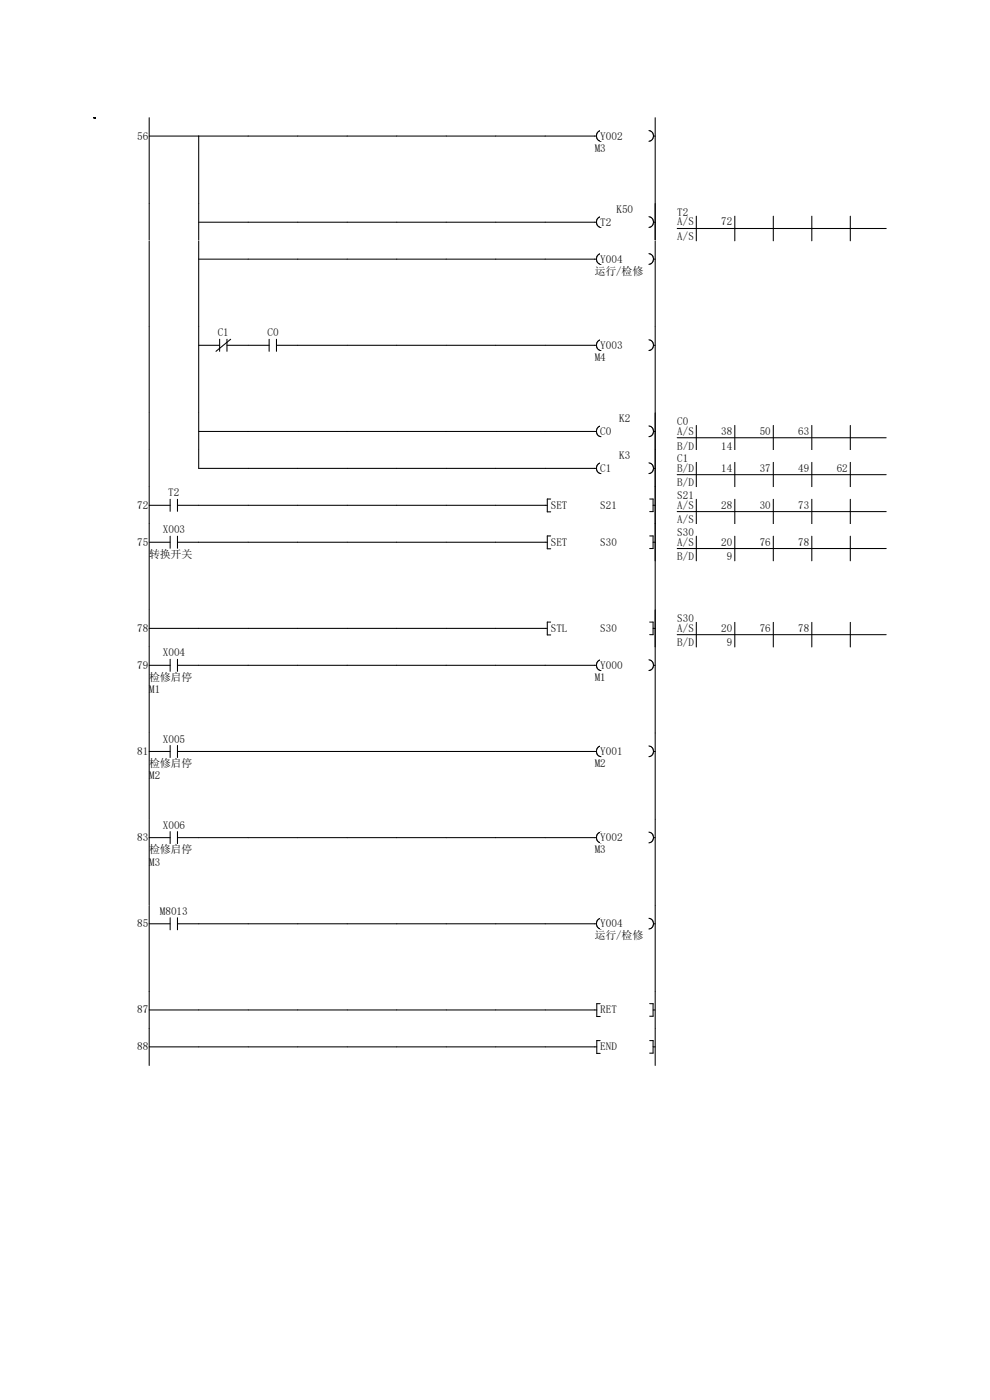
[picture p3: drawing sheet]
<svg xmlns="http://www.w3.org/2000/svg" width="210mm" height="297mm" viewBox="0 0 210 297" stroke-linecap="round" stroke-linejoin="round" font-family="sans-serif">
<path d="M31.6 28.9h94.9M31.6 25v18.3M42.2 28.9v14.4M127.5 27.7a1.16 1.16 0 0 0-1 1.1 1.16 1.16 0 0 0 1 1.2" fill="none" stroke="#070000" stroke-width=".22"/>
<path d="M127.3 27.6h4.8v2.3h-4.8z" fill="#fff"/>
<path d="M137.7 27.7a1.15 1.15 0 0 1 1 1.1 1.15 1.15 0 0 1-1 1.2M138.6 28.9h.4" fill="none" stroke="#070000" stroke-width=".22"/>
<path d="M126.2 30.2h2.4v2.3h-2.4z" fill="#fff"/>
<path d="M139 25v18.3" fill="none" stroke="#070000" stroke-width=".22"/>
<path d="M20 43.3h168v7.8h-168z" fill-rule="evenodd" fill="#fff"/>
<path d="M31.6 43.3v7.8M42.2 47.1h84.3M42.2 43.3v7.8M127.5 46a1.16 1.16 0 0 0-1 1.1 1.16 1.16 0 0 0 1 1.2" fill="none" stroke="#070000" stroke-width=".22"/>
<g fill="#fff">
<path d="M130.8 43.3h3.5v2.3h-3.5z"/>
<path d="M127.3 45.8h2.4v2.4h-2.4z"/>
</g>
<path d="M137.7 46a1.15 1.15 0 0 1 1 1.1 1.15 1.15 0 0 1-1 1.2M138.6 47.1h.4M139 43.3v7.8M143.7 48.5h44.3M147.7 45.9v5.2M155.9 45.9v5.2M164 45.9v5.2M172.2 45.9v5.2M180.4 45.9v5.2" fill="none" stroke="#070000" stroke-width=".22"/>
<g fill="#fff">
<path d="M143.7 43.8h2.4v2.3h-2.4z"/>
<path d="M143.7 45.8h3.6v2.4h-3.6z"/>
<path d="M143.7 49h3.6v2.3h-3.6z"/>
<path d="M148.3 45.8h7.1v2.4h-7.1z"/>
</g>
<path d="M139 43.3v7.8" fill="none" stroke="#070000" stroke-width=".22"/>
<path d="M20 51.1h106.2v18.3h-106.2z" fill-rule="evenodd" fill="#fff"/>
<path d="M126.2 51.1h12.8v18.3h-12.8z" fill="#fff"/>
<path d="M31.6 51.1v18.3M42.2 55h84.3M42.2 51.1v18.3M127.5 53.8a1.16 1.16 0 0 0-1 1.1 1.16 1.16 0 0 0 1 1.2" fill="none" stroke="#070000" stroke-width=".22"/>
<path d="M127.3 53.7h4.8v2.3h-4.8z" fill="#fff"/>
<path d="M137.7 53.8a1.15 1.15 0 0 1 1 1.1 1.15 1.15 0 0 1-1 1.2M138.6 55h.4" fill="none" stroke="#070000" stroke-width=".22"/>
<path d="M126.2 56.3h10.3v2.3h-10.3z" fill="#fff"/>
<path d="M139 51.1v18.3" fill="none" stroke="#070000" stroke-width=".22"/>
<path d="M20 69.4h106.2v18.3h-106.2z" fill-rule="evenodd" fill="#fff"/>
<path d="M126.2 69.4h12.8v18.3h-12.8z" fill="#fff"/>
<path d="M31.6 69.4v18.2" fill="none" stroke="#070000" stroke-width=".22"/>
<path d="M46.2 69.4h2.4v2.3h-2.4z" fill="#fff"/>
<path d="M42.2 73.3h4.4M42.2 69.4v18.2M46.6 72v2.5M48.1 73.3h4.5M48.1 72v2.5M48.9 72l-3.1 2.5" fill="none" stroke="#070000" stroke-width=".22"/>
<path d="M56.7 69.4h2.4v2.3h-2.4z" fill="#fff"/>
<path d="M52.6 73.3h4.5M57.1 72v2.5M58.7 73.3h67.8M58.7 72v2.5M127.5 72.1a1.16 1.16 0 0 0-1 1.1 1.16 1.16 0 0 0 1 1.2" fill="none" stroke="#070000" stroke-width=".22"/>
<path d="M127.3 72h4.8v2.3h-4.8z" fill="#fff"/>
<path d="M137.7 72.1a1.15 1.15 0 0 1 1 1.1 1.15 1.15 0 0 1-1 1.2M138.6 73.3h.4" fill="none" stroke="#070000" stroke-width=".22"/>
<path d="M126.2 74.6h2.4v2.3h-2.4z" fill="#fff"/>
<path d="M139 69.4v18.2" fill="none" stroke="#070000" stroke-width=".22"/>
<path d="M20 87.7h168v7.8h-168z" fill-rule="evenodd" fill="#fff"/>
<path d="M31.6 87.6v7.9M42.2 91.5h84.3M42.2 87.6v7.9M127.5 90.4a1.16 1.16 0 0 0-1 1.1 1.16 1.16 0 0 0 1 1.1" fill="none" stroke="#070000" stroke-width=".22"/>
<g fill="#fff">
<path d="M131.4 87.6h2.3v2.4h-2.3z"/>
<path d="M127.3 90.3h2.4v2.3h-2.4z"/>
</g>
<path d="M137.7 90.4a1.15 1.15 0 0 1 1 1.1 1.15 1.15 0 0 1-1 1.1M138.6 91.5h.4M139 87.6v7.9M143.7 92.9h44.3M147.7 90.3v5.2M155.9 90.3v5.2M164 90.3v5.2M172.2 90.3v5.2M180.4 90.3v5.2" fill="none" stroke="#070000" stroke-width=".22"/>
<g fill="#fff">
<path d="M143.7 88.2h2.4v2.4h-2.4z"/>
<path d="M143.7 90.3h3.6v2.3h-3.6z"/>
<path d="M143.7 93.4h3.6v2.3h-3.6z"/>
<path d="M148.3 90.3h7.1v2.3h-7.1z"/>
<path d="M156.4 90.3h7.2v2.3h-7.2z"/>
<path d="M164.6 90.3h7.1v2.3h-7.1z"/>
<path d="M148.3 93.4h7.1v2.3h-7.1z"/>
</g>
<path d="M139 87.6v7.9" fill="none" stroke="#070000" stroke-width=".22"/>
<path d="M20 95.5h168v7.8h-168z" fill-rule="evenodd" fill="#fff"/>
<path d="M31.6 95.5v7.8M42.2 95.5v3.9h84.3M127.5 98.2a1.15 1.15 0 0 0-1 1.1 1.15 1.15 0 0 0 1 1.2" fill="none" stroke="#070000" stroke-width=".22"/>
<g fill="#fff">
<path d="M131.4 95.5h2.3v2.3h-2.3z"/>
<path d="M127.3 98.1h2.4v2.3h-2.4z"/>
</g>
<path d="M137.7 98.2a1.15 1.15 0 0 1 1 1.1 1.15 1.15 0 0 1-1 1.2M138.6 99.4h.4M139 95.5v7.8M147.7 98.1v5.2M155.9 98.1v5.2M164 98.1v5.2M172.2 98.1v5.2M180.4 98.1v5.2M143.7 100.7h44.3" fill="none" stroke="#070000" stroke-width=".22"/>
<g fill="#fff">
<path d="M143.7 96.1h2.4v2.3h-2.4z"/>
<path d="M143.7 98.1h3.6v2.3h-3.6z"/>
<path d="M143.7 101.2h3.6v2.3h-3.6z"/>
<path d="M148.3 98.1h7.1v2.3h-7.1z"/>
<path d="M156.4 98.1h7.2v2.3h-7.2z"/>
<path d="M164.6 98.1h7.1v2.3h-7.1z"/>
<path d="M172.8 98.1h7.1v2.3h-7.1z"/>
</g>
<path d="M139 95.5v7.8" fill="none" stroke="#070000" stroke-width=".22"/>
<g fill="#fff">
<path d="M20 103.3h119v7.9h-119z" fill-rule="evenodd"/>
<path d="M139 103.3h49v7.9h-49zM29.1 105.9h2.4v2.3h-2.4z" fill-rule="evenodd"/>
</g>
<path d="M35.7 103.3h2.4v2.3h-2.4z" fill="#fff"/>
<path d="M31.6 107.2h4.5M31.6 103.3v7.8M36.1 105.9v2.6M37.7 107.2h78.4M37.7 105.9v2.6M116.8 105.9h-.7v2.7h.7" fill="none" stroke="#070000" stroke-width=".22"/>
<g fill="#fff">
<path d="M116.8 105.9h3.6v2.3h-3.6z"/>
<path d="M127.3 105.9h3.6v2.3h-3.6z"/>
</g>
<path d="M137.8 105.9h.7v2.6h-.7M138.5 107.2h.5M139 103.3v7.8M143.7 108.5h44.3M147.7 105.9v5.2M155.9 105.9v5.2M164 105.9v5.2M172.2 105.9v5.2M180.4 105.9v5.2" fill="none" stroke="#070000" stroke-width=".22"/>
<g fill="#fff">
<path d="M143.7 103.9h3.6v2.3h-3.6z"/>
<path d="M143.7 105.9h3.6v2.3h-3.6z"/>
<path d="M143.7 109.1h3.6v2.3h-3.6z"/>
<path d="M148.3 105.9h7.1v2.3h-7.1z"/>
<path d="M156.4 105.9h7.2v2.3h-7.2z"/>
<path d="M164.6 105.9h7.1v2.3h-7.1z"/>
</g>
<path d="M139 103.3v7.8" fill="none" stroke="#070000" stroke-width=".22"/>
<g fill="#fff">
<path d="M20 111.2h119v18.3h-119z" fill-rule="evenodd"/>
<path d="M139 111.2h49v7.8h-49zM29.1 113.7h2.4v2.4h-2.4z" fill-rule="evenodd"/>
</g>
<path d="M34.5 111.2h4.8v2.3h-4.8z" fill="#fff"/>
<path d="M31.6 115h4.5M36.1 113.8v2.5M37.7 115h4.5M37.7 113.8v2.5" fill="none" stroke="#070000" stroke-width=".22"/>
<path d="M31.7 116.4h9.2v2.3h-9.2z" fill="#fff"/>
<path d="M31.6 111.1v18.3M42.2 115h73.9M116.8 113.7h-.7v2.7h.7" fill="none" stroke="#070000" stroke-width=".22"/>
<g fill="#fff">
<path d="M116.8 113.7h3.6v2.4h-3.6z"/>
<path d="M127.3 113.7h3.6v2.4h-3.6z"/>
</g>
<path d="M137.8 113.7h.7v2.7h-.7M138.5 115h.5M139 111.1v18.3M143.7 116.4h44.3M147.7 113.8v5.2M155.9 113.8v5.2M164 113.8v5.2M172.2 113.8v5.2M180.4 113.8v5.2" fill="none" stroke="#070000" stroke-width=".22"/>
<g fill="#fff">
<path d="M143.7 111.7h3.6v2.3h-3.6z"/>
<path d="M143.7 113.7h3.6v2.4h-3.6z"/>
<path d="M143.7 116.9h3.6v2.3h-3.6z"/>
<path d="M148.3 113.7h7.1v2.4h-7.1z"/>
<path d="M156.4 113.7h7.2v2.4h-7.2z"/>
<path d="M164.6 113.7h7.1v2.4h-7.1z"/>
<path d="M148.3 116.9h7.1v2.3h-7.1z"/>
</g>
<path d="M139 111.1v7.9" fill="none" stroke="#070000" stroke-width=".22"/>
<g fill="#fff">
<path d="M20 129.5h119v7.8h-119z" fill-rule="evenodd"/>
<path d="M139 129.5h49v7.8h-49zM29.1 132h2.4v2.4h-2.4z" fill-rule="evenodd"/>
</g>
<path d="M31.6 133.3h84.5M31.6 129.4v7.9M116.8 132h-.7v2.7h.7" fill="none" stroke="#070000" stroke-width=".22"/>
<g fill="#fff">
<path d="M116.8 132h3.6v2.4h-3.6z"/>
<path d="M127.3 132h3.6v2.4h-3.6z"/>
</g>
<path d="M137.8 132h.7v2.6h-.7M138.5 133.3h.5M139 129.4v7.9M143.7 134.6h44.3M147.7 132v5.3M155.9 132v5.3M164 132v5.3M172.2 132v5.3M180.4 132v5.3" fill="none" stroke="#070000" stroke-width=".22"/>
<g fill="#fff">
<path d="M143.7 130h3.6v2.3h-3.6z"/>
<path d="M143.7 132h3.6v2.4h-3.6z"/>
<path d="M143.7 135.1h3.6v2.4h-3.6z"/>
<path d="M148.3 132h7.1v2.4h-7.1z"/>
<path d="M156.4 132h7.2v2.4h-7.2z"/>
<path d="M164.6 132h7.1v2.4h-7.1z"/>
<path d="M148.3 135.1h7.1v2.4h-7.1z"/>
</g>
<path d="M139 129.4v7.9" fill="none" stroke="#070000" stroke-width=".22"/>
<g fill="#fff">
<path d="M20 137.3h106.2v18.3h-106.2z" fill-rule="evenodd"/>
<path d="M126.2 137.3h12.8v18.3h-12.8zM29.1 139.9h2.4v2.3h-2.4z" fill-rule="evenodd"/>
</g>
<path d="M34.5 137.2h4.8v2.4h-4.8z" fill="#fff"/>
<path d="M36.1 139.9v2.5M37.7 139.9v2.5M31.6 141.1h4.5M37.7 141.1h4.5" fill="none" stroke="#070000" stroke-width=".22"/>
<g fill="#fff">
<path d="M31.7 142.5h9.2v2.3h-9.2z"/>
<path d="M31.7 145.1h2.4v2.3h-2.4z"/>
</g>
<path d="M31.6 137.3v18.2M127.5 140a1.16 1.16 0 0 0-1 1.1 1.16 1.16 0 0 0 1 1.2M42.2 141.1h84.3" fill="none" stroke="#070000" stroke-width=".22"/>
<path d="M127.3 139.9h4.8v2.3h-4.8z" fill="#fff"/>
<path d="M137.7 140a1.15 1.15 0 0 1 1 1.1 1.15 1.15 0 0 1-1 1.2M138.6 141.1h.4" fill="none" stroke="#070000" stroke-width=".22"/>
<path d="M126.2 142.5h2.4v2.3h-2.4z" fill="#fff"/>
<path d="M139 137.3v18.2" fill="none" stroke="#070000" stroke-width=".22"/>
<g fill="#fff">
<path d="M20 155.6h106.2v18.2h-106.2z" fill-rule="evenodd"/>
<path d="M126.2 155.6h12.8v18.2h-12.8zM29.1 158.2h2.4v2.3h-2.4z" fill-rule="evenodd"/>
</g>
<path d="M34.5 155.5h4.8v2.4h-4.8z" fill="#fff"/>
<path d="M31.6 159.4h4.5M36.1 158.1v2.6M37.7 159.4h4.5M37.7 158.1v2.6" fill="none" stroke="#070000" stroke-width=".22"/>
<g fill="#fff">
<path d="M31.7 160.7h9.2v2.4h-9.2z"/>
<path d="M31.7 163.4h2.4v2.3h-2.4z"/>
</g>
<path d="M31.6 155.5v18.3M42.2 159.4h84.3M127.5 158.3a1.15 1.15 0 0 0-1 1.1 1.15 1.15 0 0 0 1 1.1" fill="none" stroke="#070000" stroke-width=".22"/>
<path d="M127.3 158.2h4.8v2.3h-4.8z" fill="#fff"/>
<path d="M137.7 158.3a1.15 1.15 0 0 1 1 1.1 1.15 1.15 0 0 1-1 1.1M138.6 159.4h.4" fill="none" stroke="#070000" stroke-width=".22"/>
<path d="M126.2 160.7h2.4v2.4h-2.4z" fill="#fff"/>
<path d="M139 155.5v18.3" fill="none" stroke="#070000" stroke-width=".22"/>
<g fill="#fff">
<path d="M20 173.8h106.2v18.3h-106.2z" fill-rule="evenodd"/>
<path d="M126.2 173.8h12.8v18.3h-12.8zM29.1 176.4h2.4v2.4h-2.4z" fill-rule="evenodd"/>
</g>
<path d="M34.5 173.8h4.8v2.3h-4.8z" fill="#fff"/>
<path d="M31.6 177.7h4.5M36.1 176.4v2.6M37.7 177.7h4.5M37.7 176.4v2.6" fill="none" stroke="#070000" stroke-width=".22"/>
<g fill="#fff">
<path d="M31.7 179h9.2v2.4h-9.2z"/>
<path d="M31.7 181.7h2.4v2.3h-2.4z"/>
</g>
<path d="M31.6 173.8v18.3M42.2 177.7h84.3M127.5 176.5a1.16 1.16 0 0 0-1 1.2 1.16 1.16 0 0 0 1 1.1" fill="none" stroke="#070000" stroke-width=".22"/>
<path d="M127.3 176.4h4.8v2.4h-4.8z" fill="#fff"/>
<path d="M137.7 176.5a1.15 1.15 0 0 1 1 1.2 1.15 1.15 0 0 1-1 1.1M138.6 177.7h.4" fill="none" stroke="#070000" stroke-width=".22"/>
<path d="M126.2 179h2.4v2.4h-2.4z" fill="#fff"/>
<path d="M139 173.8v18.3" fill="none" stroke="#070000" stroke-width=".22"/>
<g fill="#fff">
<path d="M20 192.1h106.2v18.3h-106.2z" fill-rule="evenodd"/>
<path d="M126.2 192.1h12.8v18.3h-12.8zM29.1 194.7h2.4v2.3h-2.4z" fill-rule="evenodd"/>
</g>
<path d="M33.9 192.1h5.9v2.3h-5.9z" fill="#fff"/>
<path d="M31.6 196h4.5M31.6 192.1v18.3M36.1 194.7v2.6M37.7 196h88.8M37.7 194.7v2.6M127.5 194.8a1.16 1.16 0 0 0-1 1.2 1.16 1.16 0 0 0 1 1.1" fill="none" stroke="#070000" stroke-width=".22"/>
<path d="M127.3 194.7h4.8v2.3h-4.8z" fill="#fff"/>
<path d="M137.7 194.8a1.15 1.15 0 0 1 1 1.2 1.15 1.15 0 0 1-1 1.1M138.6 196h.4" fill="none" stroke="#070000" stroke-width=".22"/>
<path d="M126.2 197.3h10.3v2.3h-10.3z" fill="#fff"/>
<path d="M139 192.1v18.3" fill="none" stroke="#070000" stroke-width=".22"/>
<g fill="#fff">
<path d="M20 210.4h106.2v7.8h-106.2z" fill-rule="evenodd"/>
<path d="M126.2 210.4h12.8v7.8h-12.8zM29.1 213h2.4v2.3h-2.4z" fill-rule="evenodd"/>
</g>
<path d="M31.6 214.3h95M31.6 210.4v7.8M127.3 212.9h-.7v2.8h.7" fill="none" stroke="#070000" stroke-width=".22"/>
<path d="M127.3 213h3.6v2.3h-3.6z" fill="#fff"/>
<path d="M137.8 212.9h.7v2.7h-.7M138.5 214.3h.5M139 210.4v7.8" fill="none" stroke="#070000" stroke-width=".22"/>
<g fill="#fff">
<path d="M20 218.2h106.2v7.9h-106.2z" fill-rule="evenodd"/>
<path d="M126.2 218.2h12.8v7.9h-12.8zM29.1 220.8h2.4v2.3h-2.4z" fill-rule="evenodd"/>
</g>
<path d="M31.6 218.2v7.8M31.6 222.1h95M127.3 220.8h-.7v2.7h.7" fill="none" stroke="#070000" stroke-width=".22"/>
<path d="M127.3 220.8h3.6v2.3h-3.6z" fill="#fff"/>
<path d="M20 25h.1M139 218.2v7.8M137.8 220.8h.7v2.6h-.7M138.5 222.1h.5" fill="none" stroke="#070000" stroke-width=".22"/>
<g font-size="2.3">
<text x="29.1" y="29.6">56</text>
<text x="127.3" y="29.6">Y002</text>
<text x="126.2" y="32.2">M3</text>
<text x="127.3" y="47.8">T2</text>
<text x="130.8" y="45.3">K50</text>
<text x="143.7" y="45.8">T2</text>
<text x="143.7" y="47.8">A/S</text>
<text x="153" y="47.8">72</text>
<text x="143.7" y="51">A/S</text>
<text x="126.2" y="58.3">运行/检修</text>
<text x="127.3" y="55.7">Y004</text>
<text x="46.2" y="71.4">C1</text>
<text x="56.7" y="71.4">C0</text>
<text x="126.2" y="76.6">M4</text>
<text x="127.3" y="74">Y003</text>
<text x="131.4" y="89.6">K2</text>
<text x="127.3" y="92.2">C0</text>
<text x="143.7" y="90.2">C0</text>
<text x="143.7" y="92.2">A/S</text>
<text x="143.7" y="95.4">B/D</text>
<text x="153" y="92.2">38</text>
<text x="153" y="95.4">14</text>
<text x="161.2" y="92.2">50</text>
<text x="169.3" y="92.2">63</text>
<text x="127.3" y="100.1">C1</text>
<text x="131.4" y="97.5">K3</text>
<text x="143.7" y="98">C1</text>
<text x="143.7" y="100.1">B/D</text>
<text x="153" y="100.1">14</text>
<text x="161.2" y="100.1">37</text>
<text x="169.3" y="100.1">49</text>
<text x="177.5" y="100.1">62</text>
<text x="29.1" y="107.9">72</text>
<text x="35.7" y="105.3">T2</text>
<text x="116.8" y="107.9">SET</text>
<text x="127.3" y="107.9">S21</text>
<text x="143.7" y="103.2">B/D</text>
<text x="143.7" y="105.9">S21</text>
<text x="143.7" y="107.9">A/S</text>
<text x="153" y="107.9">28</text>
<text x="161.2" y="107.9">30</text>
<text x="169.3" y="107.9">73</text>
<text x="34.5" y="113.2">X003</text>
<text x="143.7" y="111">A/S</text>
<text x="143.7" y="113.7">S30</text>
<text x="29.1" y="115.7">75</text>
<text x="31.7" y="118.4">转换开关</text>
<text x="116.8" y="115.7">SET</text>
<text x="127.3" y="115.7">S30</text>
<text x="143.7" y="115.7">A/S</text>
<text x="143.7" y="118.9">B/D</text>
<text x="153" y="115.7">20</text>
<text x="154.2" y="118.9">9</text>
<text x="161.2" y="115.7">76</text>
<text x="169.3" y="115.7">78</text>
<text x="143.7" y="132">S30</text>
<text x="29.1" y="134">78</text>
<text x="116.8" y="134">STL</text>
<text x="127.3" y="134">S30</text>
<text x="143.7" y="134">A/S</text>
<text x="143.7" y="137.1">B/D</text>
<text x="153" y="134">20</text>
<text x="154.2" y="137.1">9</text>
<text x="161.2" y="134">76</text>
<text x="169.3" y="134">78</text>
<text x="29.1" y="141.9">79</text>
<text x="34.5" y="139.2">X004</text>
<text x="127.3" y="141.9">Y000</text>
<text x="31.7" y="144.5">检修启停</text>
<text x="31.7" y="147.1">M1</text>
<text x="126.2" y="144.5">M1</text>
<text x="29.1" y="160.1">81</text>
<text x="34.5" y="157.5">X005</text>
<text x="127.3" y="160.1">Y001</text>
<text x="31.7" y="162.7">检修启停</text>
<text x="31.7" y="165.4">M2</text>
<text x="126.2" y="162.7">M2</text>
<text x="29.1" y="178.4">83</text>
<text x="34.5" y="175.8">X006</text>
<text x="127.3" y="178.4">Y002</text>
<text x="31.7" y="181">检修启停</text>
<text x="31.7" y="183.6">M3</text>
<text x="126.2" y="181">M3</text>
<text x="29.1" y="196.7">85</text>
<text x="33.9" y="194.1">M8013</text>
<text x="127.3" y="196.7">Y004</text>
<text x="126.2" y="199.3">运行/检修</text>
<text x="29.1" y="215">87</text>
<text x="127.3" y="215">RET</text>
<text x="29.1" y="222.8">88</text>
<text x="127.3" y="222.8">END</text>
</g>
</svg>
